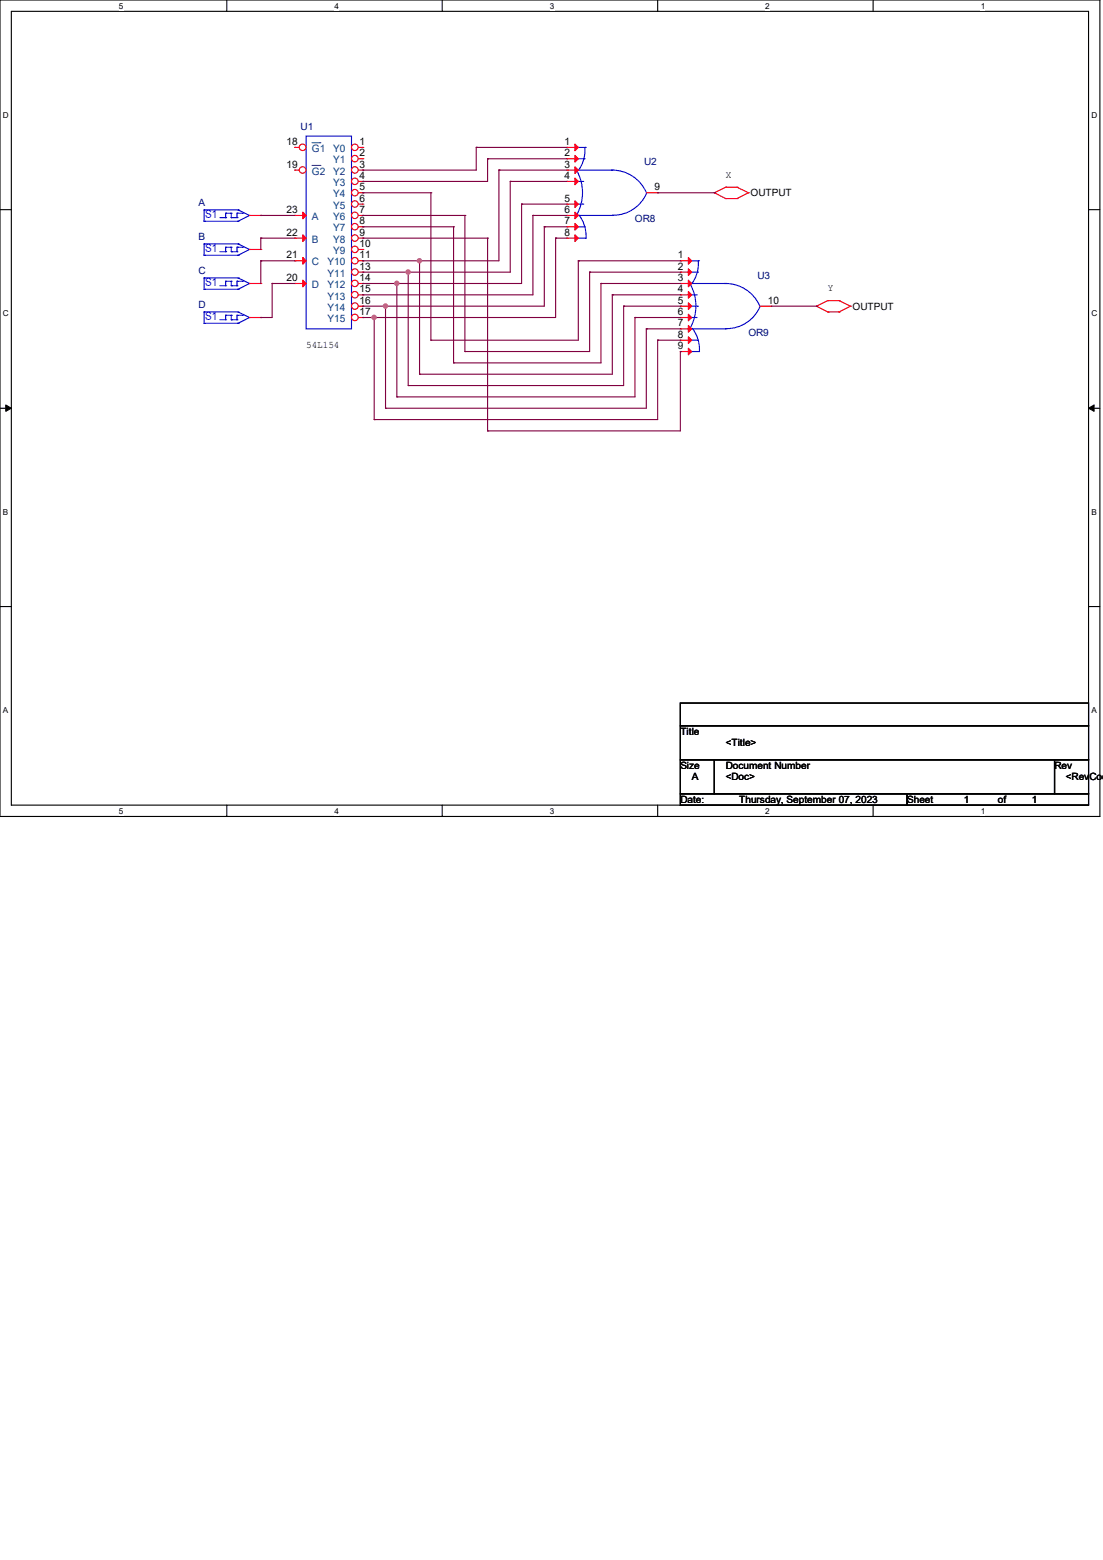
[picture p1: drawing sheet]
<svg xmlns="http://www.w3.org/2000/svg" width="210mm" height="297mm" viewBox="0 0 210 297" stroke-linecap="round" stroke-linejoin="round" font-family="sans-serif">
<path d="M0 0h209.4v155.4h-209.4zM2.2 2.2h205.1v151.1h-205.1z" fill="none" stroke="#000" stroke-width=".21"/>
<g fill="#fff">
<path d="M22.6 .3h.9v1.7h-.9z"/>
<path d="M22.6 153.5h.9v1.8h-.9z"/>
</g>
<path d="M43.2 0v2.2M43.2 153.3v2.1" fill="none" stroke="#000" stroke-width=".21"/>
<g fill="#fff">
<path d="M63.7 .3h.8v1.7h-.8z"/>
<path d="M63.7 153.5h.8v1.8h-.8z"/>
</g>
<path d="M84.2 0v2.2M84.2 153.3v2.1" fill="none" stroke="#000" stroke-width=".21"/>
<g fill="#fff">
<path d="M104.7 .3h.8v1.7h-.8z"/>
<path d="M104.7 153.5h.8v1.8h-.8z"/>
</g>
<path d="M125.2 0v2.2M125.2 153.3v2.1" fill="none" stroke="#000" stroke-width=".21"/>
<g fill="#fff">
<path d="M145.7 .3h.9v1.7h-.9z"/>
<path d="M145.7 153.5h.9v1.8h-.9z"/>
</g>
<path d="M166.2 0v2.2M166.2 153.3v2.1" fill="none" stroke="#000" stroke-width=".21"/>
<g fill="#fff">
<path d="M186.7 .3h.9v1.7h-.9z"/>
<path d="M186.7 153.5h.9v1.8h-.9z"/>
<path d="M.6 21h1.1v1.8h-1.1z"/>
<path d="M207.8 21h1.1v1.8h-1.1z"/>
<path d="M.6 58.8h1.1v1.7h-1.1z"/>
<path d="M207.8 58.8h1.1v1.7h-1.1z"/>
</g>
<path d="M0 39.9h2.2M207.3 39.9h2.1" fill="none" stroke="#000" stroke-width=".21"/>
<g fill="#fff">
<path d="M.6 96.6h1v1.7h-1z"/>
<path d="M207.8 96.6h1v1.7h-1z"/>
</g>
<path d="M0 77.7h2.2M207.3 77.7h2.1" fill="none" stroke="#000" stroke-width=".21"/>
<path d="M1.1 77.1l1.1 .6-1.1 .6zM207.3 77.7l1-.6v1.2z" fill="#000" stroke="#000" stroke-width=".19"/>
<g fill="#fff">
<path d="M.6 134.4h.9v1.7h-.9z"/>
<path d="M207.8 134.4h1v1.7h-1z"/>
</g>
<path d="M0 115.5h2.2M207.3 115.5h2.1M129.5 133.9h77.8v4.3h-77.8zM129.5 138.2h77.8v6.5h-77.8zM129.5 144.7h6.5v6.4h-6.5zM129.5 151.1h43.2v2.2h-43.2zM136 144.7h64.8v6.4h-64.8zM172.7 151.1h34.6v2.2h-34.6zM200.8 144.7h6.5v6.4h-6.5z" fill="none" stroke="#000" stroke-width=".21"/>
<g fill="none" stroke="#f00" stroke-width=".21">
<path d="M136 36.7h.1M136 36.7l2.2 1.1M138.2 35.6h.1M138.2 37.8h.1M138.2 35.6l-2.2 1.1M138.2 35.6h2.1M138.2 37.8h2.1M140.3 35.6h.1M140.3 37.8h.1M140.3 35.6l2.2 1.1M142.5 36.7h.1M142.5 36.7l-2.2 1.1"/>
<path d="M47.5 41h2.2M49.7 41h.1M155.4 58.3h.1M155.4 58.3l2.2 1.1M157.6 57.2h.1M157.6 59.4h.1M157.6 57.2l-2.2 1.1M157.6 57.2h2.2M157.6 59.4h2.2M159.8 57.2h.1M159.8 59.4h.1M159.8 57.2l2.1 1.1"/>
<path d="M161.9 58.3h.1M161.9 58.3l-2.1 1.1M47.5 60.5h2.2M49.7 60.5h.1"/>
</g>
<g fill="none" stroke="#00f" stroke-width=".21">
<path d="M38.9 40h.1M38.9 40v2.1M38.9 40h6.4M45.3 40h.1M45.3 40l2.2 1M58.3 25.9h8.6v36.7h-8.6zM38.9 59.4h.1M38.9 42.1h.1M38.9 59.4v2.2M38.9 59.4h6.4M38.9 42.1h6.4M41.9 41.4h1.1"/>
<path d="M43 41.4h.1M43 40.6h.1M43 40.6v.8M43 40.6h1M44 40.6h.1M44 41.4h.1M44 40.6v.8M44 41.4h1.1M45.1 41.4h.1M45.1 40.6h.1M45.1 40.6v.8M45.1 40.6h1.1"/>
<path d="M45.3 59.4h.1M45.3 42.1h.1M45.3 59.4l2.2 1.1M46.2 40.6h.1M47.5 41h.1M47.5 41l-2.2 1.1M38.9 61.6h.1M38.9 61.6h6.4M41.9 60.9h1.1M43 60.9h.1M43 60h.1M43 60v.9"/>
<path d="M43 60h1M44 60h.1M44 60.9h.1M44 60.9h1.1M44 60v.9M45.1 60.9h.1M45.1 60h.1M45.1 60h1.1M45.1 60v.9M45.3 61.6h.1M46.2 60h.1M47.5 60.5h.1"/>
<path d="M47.5 60.5l-2.2 1.1"/>
</g>
<circle cx="57.6" cy="28.1" r=".63" fill="#fff" stroke="#f00" stroke-width=".21"/>
<path d="M56.1 28.1h.1M56.1 28.1h.9" fill="none" stroke="#f00" stroke-width=".21"/>
<path d="M59.4 27.2h1.5M60.9 27.2h.1" fill="none" stroke="#004080" stroke-width=".19"/>
<circle cx="57.6" cy="32.4" r=".63" fill="#fff" stroke="#f00" stroke-width=".21"/>
<path d="M56.1 32.4h.1M56.1 32.4h.9M56.1 41h.1M56.1 45.3h.1M56.1 49.7h.1M56.1 54h.1M56.1 41h2.2M56.1 45.3h2.2M56.1 49.7h2.2M56.1 54h2.2" fill="none" stroke="#f00" stroke-width=".21"/>
<path d="M59.4 31.5h1.5M60.9 31.5h.1" fill="none" stroke="#004080" stroke-width=".19"/>
<g fill="#f00" stroke="#f00" stroke-width=".21">
<path d="M57.7 40.4l.6 .6-.6 .7z"/>
<path d="M57.7 44.7l.6 .6-.6 .7z"/>
<path d="M57.7 49l.6 .7-.6 .6z"/>
<path d="M57.7 53.3l.6 .7-.6 .6z"/>
</g>
<circle cx="67.6" cy="28.1" r=".63" fill="#fff" stroke="#f00" stroke-width=".21"/>
<path d="M68.2 28.1h.9M69.1 28.1h.1" fill="none" stroke="#f00" stroke-width=".21"/>
<circle cx="67.6" cy="30.2" r=".63" fill="#fff" stroke="#f00" stroke-width=".21"/>
<path d="M68.2 30.2h.9M69.1 30.2h.1" fill="none" stroke="#f00" stroke-width=".21"/>
<circle cx="67.6" cy="32.4" r=".63" fill="#fff" stroke="#f00" stroke-width=".21"/>
<path d="M68.2 32.4h.9M69.1 32.4h.1" fill="none" stroke="#f00" stroke-width=".21"/>
<circle cx="67.6" cy="34.5" r=".63" fill="#fff" stroke="#f00" stroke-width=".21"/>
<path d="M68.2 34.5h.9M69.1 34.5h.1" fill="none" stroke="#f00" stroke-width=".21"/>
<circle cx="67.6" cy="36.7" r=".63" fill="#fff" stroke="#f00" stroke-width=".21"/>
<path d="M68.2 36.7h.9M69.1 36.7h.1" fill="none" stroke="#f00" stroke-width=".21"/>
<circle cx="67.6" cy="38.8" r=".63" fill="#fff" stroke="#f00" stroke-width=".21"/>
<path d="M68.2 38.9h.9M69.1 38.9h.1" fill="none" stroke="#f00" stroke-width=".21"/>
<circle cx="67.6" cy="41" r=".63" fill="#fff" stroke="#f00" stroke-width=".21"/>
<path d="M68.2 41h.9M69.1 41h.1" fill="none" stroke="#f00" stroke-width=".21"/>
<circle cx="67.6" cy="43.2" r=".63" fill="#fff" stroke="#f00" stroke-width=".21"/>
<path d="M68.2 43.2h.9M69.1 43.2h.1" fill="none" stroke="#f00" stroke-width=".21"/>
<circle cx="67.6" cy="45.3" r=".63" fill="#fff" stroke="#f00" stroke-width=".21"/>
<path d="M68.2 45.3h.9M69.1 45.3h.1" fill="none" stroke="#f00" stroke-width=".21"/>
<circle cx="67.6" cy="47.5" r=".63" fill="#fff" stroke="#f00" stroke-width=".21"/>
<path d="M68.2 47.5h.9M69.1 47.5h.1" fill="none" stroke="#f00" stroke-width=".21"/>
<circle cx="67.6" cy="49.6" r=".63" fill="#fff" stroke="#f00" stroke-width=".21"/>
<path d="M68.2 49.7h.9M69.1 49.7h.1" fill="none" stroke="#f00" stroke-width=".21"/>
<circle cx="67.6" cy="51.8" r=".63" fill="#fff" stroke="#f00" stroke-width=".21"/>
<path d="M68.2 51.8h.9M69.1 51.8h.1" fill="none" stroke="#f00" stroke-width=".21"/>
<circle cx="67.6" cy="54" r=".63" fill="#fff" stroke="#f00" stroke-width=".21"/>
<path d="M68.2 54h.9M69.1 54h.1" fill="none" stroke="#f00" stroke-width=".21"/>
<circle cx="67.6" cy="56.1" r=".63" fill="#fff" stroke="#f00" stroke-width=".21"/>
<path d="M68.2 56.1h.9M69.1 56.1h.1" fill="none" stroke="#f00" stroke-width=".21"/>
<circle cx="67.6" cy="58.3" r=".63" fill="#fff" stroke="#f00" stroke-width=".21"/>
<path d="M68.2 58.3h.9M69.1 58.3h.1" fill="none" stroke="#f00" stroke-width=".21"/>
<circle cx="67.6" cy="60.4" r=".63" fill="#fff" stroke="#f00" stroke-width=".21"/>
<g fill="none" stroke="#f00" stroke-width=".21">
<path d="M107.9 28.1h.1M107.9 30.2h.1M107.9 32.4h.1M107.9 34.5h.1M107.9 38.9h.1M107.9 28.1h2.2M107.9 30.2h2.2M107.9 32.4h2.2M107.9 34.5h2.2M107.9 38.9h2.2M123.1 36.7h2.1M125.2 36.7h.1"/>
<path d="M47.5 54h2.2M47.5 47.5h2.2M49.7 47.5h.1M49.7 54h.1M107.9 41h.1M107.9 43.2h.1M107.9 45.3h.1M107.9 41h2.2M107.9 43.2h2.2M107.9 45.3h2.2M129.5 49.7h.1M129.5 51.8h.1"/>
<path d="M129.5 54h.1M129.5 56.1h.1M129.5 58.3h.1M129.5 49.7h2.2M129.5 51.8h2.2M129.5 58.3h2.2M129.5 54h2.2M129.5 56.1h2.2M144.7 58.3h2.1M146.8 58.3h.1M68.2 60.5h.9M69.1 60.5h.1"/>
<path d="M129.5 60.5h.1M129.5 62.6h.1M129.5 64.8h.1M129.5 66.9h.1M129.5 60.5h2.2M129.5 62.6h2.2M129.5 64.8h2.2M129.5 66.9h2.2"/>
</g>
<g fill="none" stroke="#00f" stroke-width=".21">
<path d="M109.8 32.5a8.6 8.6 0 0 1 0 8.4M110.1 32.4h6.5M110.1 30.2h1.1M110.1 28.1h1.3M110.1 34.5h.9M110.1 38.9h.9M111 34.5h.1M111 38.9h.1M111.2 30.2h.1M111.3 28.1a6.2 6.2 0 0 1-1.2 4.3M111.4 28.1h.1M116.4 32.4a7.1 7.1 0 0 1 6.6 4.2"/>
<path d="M116.6 32.4h.1M123.1 36.7a6.9 6.9 0 0 1-6.5 4.3M38.9 48.6h.1M38.9 46.4h.1M38.9 55.1h.1M38.9 52.9h.1M38.9 48.6h6.4M38.9 46.4v2.2M38.9 52.9v2.2M38.9 46.4h6.4M38.9 55.1h6.4M38.9 52.9h6.4"/>
<path d="M41.9 47.9h1.1M41.9 54.4h1.1M43 47.9h.1M43 47.1h.1M43 54.4h.1M43 53.6h.1M43 47.1v.8M43 53.6v.8M43 47.1h1M43 53.6h1M44 47.1h.1M44 47.9h.1"/>
<path d="M44 53.6h.1M44 54.4h.1M44 47.9h1.1M44 47.1v.8M44 53.6v.8M44 54.4h1.1M45.1 47.9h.1M45.1 47.1h.1M45.1 54.4h.1M45.1 53.6h.1M45.1 47.1h1.1M45.1 47.1v.8"/>
<path d="M45.1 53.6v.8M45.1 53.6h1.1M45.3 46.4h.1M45.3 48.6h.1M45.3 52.9h.1M45.3 55.1h.1M45.3 46.4l2.2 1.1M45.3 52.9l2.2 1.1M46.2 47.1h.1M46.2 53.6h.1M47.5 47.5h.1M47.5 54h.1"/>
<path d="M47.5 47.5l-2.2 1.1M47.5 54l-2.2 1.1M110.1 41h6.5M110.1 43.2h1.1M110.1 45.3h1.3M110.2 40.9a6.4 6.4 0 0 1 1.4 4.4M111.2 43.2h.1M111.4 45.3h.1M116.6 41h.1M131.4 54.1a8.6 8.6 0 0 1 0 8.4M131.7 49.7h1.3M131.7 51.8h1.1"/>
<path d="M131.7 56.1h.8M131.7 58.3h1.1M132.5 56.1h.1M132.8 51.8h.1M132.8 58.3h.1M132.9 49.7a6.2 6.2 0 0 1-1.2 4.3h6.5M133 49.7h.1M138 54a7.1 7.1 0 0 1 6.6 4.2M138.2 54h.1M144.7 58.3a6.9 6.9 0 0 1-6.5 4.3M131.7 62.6h6.5M131.7 64.8h1.1"/>
<path d="M131.7 66.9h1.3M131.7 60.5h.8M131.8 62.5a6.4 6.4 0 0 1 1.4 4.4M132.5 60.5h.1M132.8 64.8h.1M133 66.9h.1M138.2 62.6h.1"/>
</g>
<g fill="#f00" stroke="#f00" stroke-width=".21">
<path d="M109.5 27.4l.6 .7-.6 .6z"/>
<path d="M109.5 29.6l.6 .6-.6 .7z"/>
<path d="M109.5 31.7l.6 .7-.6 .6z"/>
<path d="M109.5 33.9l.6 .6-.6 .7z"/>
<path d="M109.5 38.2l.6 .7-.6 .6z"/>
<path d="M109.5 40.4l.6 .6-.6 .7z"/>
<path d="M109.5 42.5l.6 .7-.6 .6z"/>
<path d="M109.5 44.7l.6 .6-.6 .7z"/>
<path d="M131.1 49l.6 .7-.6 .6z"/>
<path d="M131.1 51.2l.6 .6-.6 .7z"/>
<path d="M131.1 53.3l.6 .7-.6 .6z"/>
<path d="M131.1 55.5l.6 .6-.6 .7z"/>
<path d="M131.1 57.7l.6 .6-.6 .6z"/>
<path d="M131.1 59.8l.6 .7-.6 .6z"/>
<path d="M131.1 62l.6 .6-.6 .6z"/>
<path d="M131.1 64.1l.6 .7-.6 .6z"/>
<path d="M131.1 66.3l.6 .6-.6 .7z"/>
</g>
<g fill="none" stroke="#800040" stroke-width=".21">
<path d="M69.1 32.4h.1M69.1 34.5h.1M69.1 36.7h.1M69.1 36.7h12.9M82 36.7h.1M82 36.7v28.1M90.7 28.1h.1M90.7 28.1v4.3h-21.6M90.7 28.1h17.2M92.8 30.2h.1M92.8 30.2v4.3h-23.7M92.8 30.2h15.1"/>
<path d="M95 32.4h.1M95 32.4h12.9M95 32.4v17.3h-25.9M97.2 34.5h.1M97.2 34.5h10.7M97.2 34.5v17.3h-28.1M99.3 38.9h.1M99.3 38.9v15.1h-30.2M99.3 38.9h8.6M125.2 36.7h10.8M136 36.7h.1M49.7 41h.1"/>
<path d="M49.7 45.3h.1M49.7 49.7h.1M49.7 49.7h6.4M49.7 41h6.4M49.7 45.3h6.4M49.7 45.3v2.2M49.7 49.7v4.3M51.8 54h.1M51.8 54h4.3M51.8 54v6.5h-2.1M69.1 49.7h.1M69.1 51.8h.1"/>
<path d="M69.1 54h.1M69.1 56.1h.1M69.1 58.3h.1M69.1 41h.1M69.1 43.2h.1M69.1 45.3h.1M69.1 41h19.4M69.1 43.2h17.3M69.1 45.3h23.7M73.4 58.3h.1M73.4 58.3v19.4M75.6 54h.1"/>
<path d="M75.6 54v21.6M77.7 51.8h.1M77.7 51.8v21.6M79.9 49.7h.1M79.9 49.7v21.5M86.4 43.2h.1M86.4 43.2v25.9M88.5 41h.1M88.5 41v25.9M92.8 45.3h.1M92.8 45.3v36.7M101.5 41h.1"/>
<path d="M101.5 41v15.1h-32.4M101.5 41h6.4M103.6 43.2h.1M103.6 43.2v15.1h-34.5M103.6 43.2h4.3M105.8 45.3h.1M105.8 45.3v15.2h-36.7M105.8 45.3h2.1M110.1 49.7h.1M110.1 49.7h19.4M110.1 49.7v15.1h-28.1M112.3 51.8h.1"/>
<path d="M112.3 51.8h17.2M112.3 51.8v15.1h-23.8M114.4 54h.1M114.4 54h15.1M114.4 54v15.1h-28M116.6 56.1h.1M116.6 56.1h12.9M116.6 56.1v15.1h-36.7M118.7 58.3h.1M118.7 58.3h10.8M118.7 58.3v15.1h-41M146.8 58.3h8.6"/>
<path d="M155.4 58.3h.1M49.7 60.5h.1M69.1 60.5h.1M71.2 60.5h.1M71.2 79.9h.1M71.2 60.5v19.4M73.4 77.7h.1M75.6 75.6h.1M77.7 73.4h.1M79.9 71.2h.1M82 64.8h.1M86.4 69.1h.1"/>
<path d="M88.5 66.9h.1M120.9 60.5h.1M120.9 60.5h8.6M120.9 60.5v15.1h-45.3M123.1 62.6h.1M123.1 62.6v15.1h-49.7M123.1 62.6h6.4M125.2 64.8h.1M125.2 64.8h4.3M125.2 64.8v15.1h-54M129.5 66.9h.1M129.5 66.9v15.1h-36.7"/>
<path d="M92.8 82h.1"/>
</g>
<g fill="#f0f" stroke="#f0f" stroke-width=".21">
<circle cx="79.9" cy="49.6" r=".4"/>
<circle cx="77.7" cy="51.8" r=".4"/>
<circle cx="75.5" cy="54" r=".4"/>
<circle cx="73.4" cy="58.3" r=".4"/>
<circle cx="71.2" cy="60.4" r=".4"/>
</g>
<g font-size="2.2" fill="#00f">
<text x="39.1" y="41.5">S1</text>
<text x="39.1" y="48">S1</text>
<text x="39.1" y="54.4">S1</text>
<text x="39.1" y="60.9">S1</text>
</g>
<g font-size="1.9">
<text x="54.6" y="27.6">18</text>
<text x="68.5" y="27.6">1</text>
<text x="68.5" y="29.8">2</text>
<text x="107.5" y="27.6">1</text>
<text x="107.5" y="29.8">2</text>
<text x="54.6" y="31.9">19</text>
<text x="68.5" y="31.9">3</text>
<text x="68.5" y="34.1">4</text>
<text x="107.5" y="31.9">3</text>
<text x="107.5" y="34.1">4</text>
<text x="138.2" y="33.9">X</text>
<text x="54.6" y="40.6">23</text>
<text x="68.5" y="36.2">5</text>
<text x="68.5" y="38.4">6</text>
<text x="68.5" y="40.6">7</text>
<text x="107.5" y="38.4">5</text>
<text x="107.5" y="40.6">6</text>
<text x="124.6" y="36.2">9</text>
<text x="142.9" y="37.3">OUTPUT</text>
<text x="54.6" y="44.9">22</text>
<text x="68.5" y="42.7">8</text>
<text x="68.5" y="44.9">9</text>
<text x="68.5" y="47">10</text>
<text x="107.5" y="42.7">7</text>
<text x="107.5" y="44.9">8</text>
<text x="54.6" y="49.2">21</text>
<text x="54.6" y="53.5">20</text>
<text x="68.5" y="49.2">11</text>
<text x="68.5" y="51.4">13</text>
<text x="68.5" y="53.5">14</text>
<text x="129.1" y="49.2">1</text>
<text x="129.1" y="51.4">2</text>
<text x="129.1" y="53.5">3</text>
<text x="68.5" y="55.7">15</text>
<text x="68.5" y="57.8">16</text>
<text x="68.5" y="60">17</text>
<text x="129.1" y="55.7">4</text>
<text x="129.1" y="57.8">5</text>
<text x="129.1" y="60">6</text>
<text x="146.2" y="57.8">10</text>
<text x="157.6" y="55.5">Y</text>
<text x="162.3" y="58.9">OUTPUT</text>
<text x="129.1" y="62.1">7</text>
<text x="129.1" y="64.3">8</text>
<text x="58.3" y="66.3">54L154</text>
<text x="129.1" y="66.5">9</text>
<text x="129.5" y="139.9">Title</text>
<text x="138.2" y="142">&lt;Title&gt;</text>
<text x="129.5" y="146.3">Size</text>
<text x="131.7" y="148.5">A</text>
<text x="138.2" y="146.3">Document Number</text>
<text x="138.2" y="148.5">&lt;Doc&gt;</text>
<text x="200.8" y="146.3">Rev</text>
<text x="202.9" y="148.5">&lt;RevCode</text>
<text x="129.5" y="152.8">Date:</text>
<text x="140.8" y="152.8">Thursday, September 07, 2023</text>
<text x="172.7" y="152.8">Sheet</text>
<text x="183.5" y="152.8">1</text>
<text x="190" y="152.8">of</text>
<text x="196.5" y="152.8">1</text>
</g>
<g font-size="1.9" fill="#000080">
<text x="57.2" y="24.8">U1</text>
<text x="122.6" y="31.5">U2</text>
<text x="37.8" y="39.2">A</text>
<text x="37.8" y="45.7">B</text>
<text x="120.9" y="42.3">OR8</text>
<text x="37.8" y="52.2">C</text>
<text x="144.2" y="53.1">U3</text>
<text x="37.8" y="58.7">D</text>
<text x="142.5" y="63.9">OR9</text>
</g>
<g font-size="1.9" fill="#004080">
<text x="59.4" y="29">G1</text>
<text x="63.5" y="29">Y0</text>
<text x="59.4" y="33.3">G2</text>
<text x="63.5" y="31.1">Y1</text>
<text x="63.5" y="33.3">Y2</text>
<text x="63.5" y="35.4">Y3</text>
<text x="59.4" y="41.9">A</text>
<text x="63.5" y="37.6">Y4</text>
<text x="63.5" y="39.8">Y5</text>
<text x="63.5" y="41.9">Y6</text>
<text x="59.4" y="46.2">B</text>
<text x="63.5" y="44.1">Y7</text>
<text x="63.5" y="46.2">Y8</text>
<text x="59.4" y="50.5">C</text>
<text x="62.4" y="50.5">Y10</text>
<text x="62.4" y="52.7">Y11</text>
<text x="63.5" y="48.4">Y9</text>
<text x="59.4" y="54.9">D</text>
<text x="62.4" y="54.9">Y12</text>
<text x="62.4" y="57">Y13</text>
<text x="62.4" y="59.2">Y14</text>
<text x="62.4" y="61.3">Y15</text>
</g>
<g font-size="1.6">
<text x="22.6" y="1.7">5</text>
<text x="63.7" y="1.7">4</text>
<text x="104.7" y="1.7">3</text>
<text x="145.7" y="1.7">2</text>
<text x="186.7" y="1.7">1</text>
<text x=".6" y="22.4">D</text>
<text x="207.8" y="22.4">D</text>
<text x=".6" y="60.2">C</text>
<text x="207.8" y="60.2">C</text>
<text x=".6" y="98">B</text>
<text x="207.8" y="98">B</text>
<text x=".6" y="135.8">A</text>
<text x="207.8" y="135.8">A</text>
<text x="22.6" y="154.9">5</text>
<text x="63.7" y="154.9">4</text>
<text x="104.7" y="154.9">3</text>
<text x="145.7" y="154.9">2</text>
<text x="186.7" y="154.9">1</text>
</g>
</svg>
